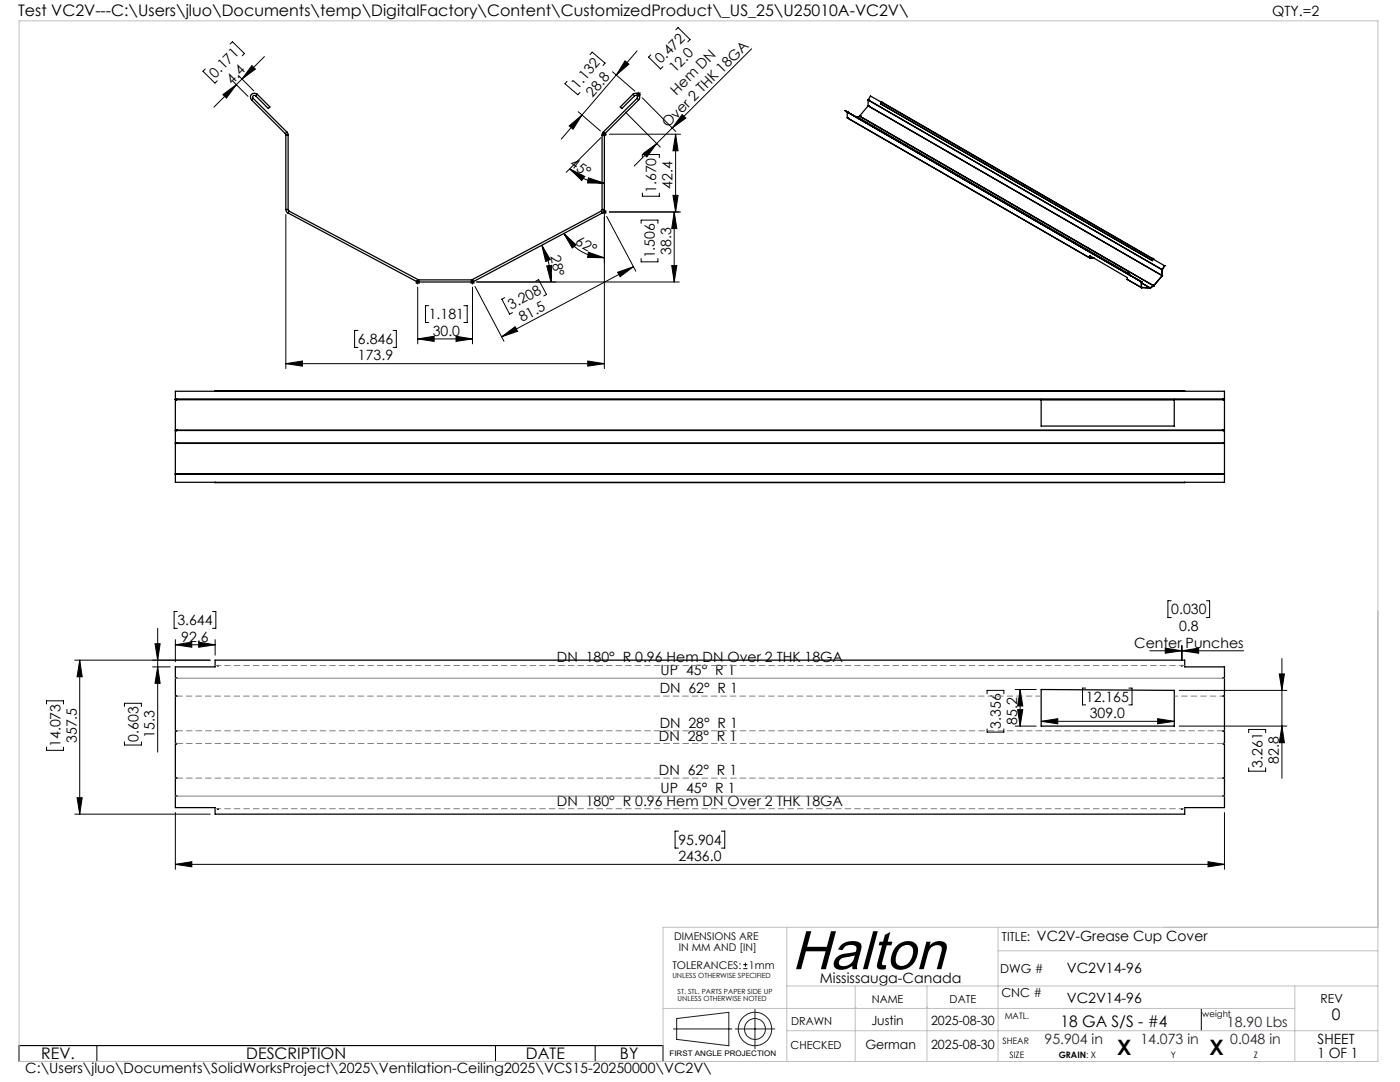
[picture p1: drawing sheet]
<svg xmlns="http://www.w3.org/2000/svg" width="279mm" height="216mm" viewBox="0 0 279 216" stroke-linecap="round" stroke-linejoin="round" font-family="sans-serif">
<g fill="none" stroke="#000" stroke-width=".25">
<path d="M50.2 19.9l6.7 6.8M50.5 19.6l6.8 6.8M50.5 19.6l-.3 .3M51 19.1a.35 .35 0 0 0-.5 0 .35 .35 0 0 0 0 .5M51.3 18.8a.8 .8 0 0 0-1.1 0 .8 .8 0 0 0 0 1.1M51.3 18.8l-.3 .3M51.3 18.8l2.6 2.5-.3 .4-2.6-2.6M126.3 18.8a.8 .8 0 0 1 1.2 0 .8 .8 0 0 1 0 1.1M126.3 18.8l.3 .3M126.3 18.8l-2.5 2.5 .3 .4 2.5-2.6M126.6 19.1a.35 .35 0 0 1 .5 0 .35 .35 0 0 1 0 .5M127.1 19.6l.4 .3"/>
<path d="M127.1 19.6l-6.7 6.8M127.5 19.9l-6.8 6.8M173.2 20l58.7 33.8M173.2 20v1.1M173.3 19.9l-.1 .1M173.3 19.9l.4-.7 2.2 1.2M173.3 19.9l58.7 33.9M173.4 20h.1M56.9 26.7l.1 .3M57 27h.5M57 27v14.8M57.3 26.4l.2 .6"/>
<path d="M57.3 26.4l-.4 .3M57.5 27v14.8M120.2 27h.4M120.2 27v14.8M120.4 26.4l-.2 .6M120.4 26.4l.3 .3M120.6 27v14.8M120.7 26.7l-.1 .3M168.7 22.1l2.2 1.3 .1-.2 54.2 31.3M168.7 22.1l.4 .3M168.7 22.1l2.2 1.2M169.1 22.4h.1"/>
<path d="M169.1 23.5h.1M169.1 23.5l48.4 28M169.1 22.4l58.7 33.8M169.1 22.4v1.1M169.1 23.5l.1 .1M169.2 22.4h.1M169.2 23.6h.1M169.2 23.6l48.3 27.9M171 23.4h.1M171.6 23.1v.1M171.6 23.2l-.4 .2M171.6 23.2h.1"/>
<path d="M171.6 23.2l58.6 33.8M173.2 21.1h.1M173.2 21.1l-1.6 2M173.2 21.1l58.7 33.9M173.3 21.1v.1M173.3 21.1l.1 .1M173.4 21.2h.1M175.7 20.7l54.2 31.3M175.7 20.7l54.3 31.3M175.9 20.4l.2 .1M175.9 20.4l-.2 .3M175.9 20.4l54.2 31.3"/>
<path d="M176.1 20.5h.1M176.1 20.5l53.9 31.1M57 41.8l.2 .5 .3 .2M57 41.8h.5M57.5 41.8l.2 .3M57.5 42.5l25.7 13.7M57.7 42.1l-.2 .4M57.7 42.1l25.7 13.7M83.2 56.2l.3 .1M83.4 55.8h.1M83.4 55.8l-.2 .4M83.5 55.8v.5"/>
<path d="M83.5 56.3h10.6M83.5 55.8h10.6M94.1 55.8v.5M94.3 55.8h-.2M94.3 55.8l.2 .4M94.5 56.2l-.4 .1M120 42.1l.2 .4M120 42.1l-25.7 13.7M120.2 41.8l-.2 .3M120.2 41.8h.4M120.2 42.5l-25.7 13.7M120.6 41.8l-.1 .4-.3 .3"/>
<path d="M217.5 51.5h.1M217.5 51.5v-.5l7.5 4.4v.3M217.6 51.5h.8M217.6 51v.5M224.9 54.5h.1M225 55.7l2.7 1.7M225 55.7l2.8 1.7M225.1 54.7l2.2 1.3M225.1 54.6v.1M225.1 54.6l2.2 1.4M225.1 54.6h.1M225.2 54.5l-.1 .2"/>
<path d="M225.2 54.5l-.1 .1M225.2 54.5l.1 .2-.2-.1M227.3 56h.1M227.3 56l.5 .2M227.7 56.2h.1M227.7 57.4h.1M227.8 56.2h.1M227.8 57.4h.1M227.8 56.2v1.2M227.8 57.4l1.7 .1M227.8 57.4h1.7M229.4 57.4h.1"/>
<path d="M229.4 57.4l-1.6-1 1.6 1M229.5 57.5h.1M229.5 57.4h.1M229.5 57.4v.1M229.9 52h.1M230 51.6h.1M230 51.6h.2M230.1 57h.1M230.1 51.7h.1M230.1 51.7l.1 .1M230.1 51.7l-.2 .3M230.2 57h.1"/>
<path d="M230.2 51.7l2.2 1.3M230.2 57l-.7 .4M230.2 57v.1M230.2 57.1l-.7 .4M230.3 57l-.1 .1M231.9 53.8h.1M231.8 55h.1M231.9 55h.1M231.9 55l-1.7 2M231.9 53.8v1.2M232 53.8h-.1M232 55h.1"/>
<path d="M232 55l-1.7 2M232 53.8h.1M232 53.8v1.2M232.4 53h.1M232.4 53l-.4 .8M35 79.7v.1M35 79.7h.1M35 79.7v-1.6h209.4v1.6M35 79.8v6M35 79.8h209.4M35.2 79.7v.1M35.2 79.7h.1"/>
<path d="M35.3 79.7v.1M35.3 79.7h.1M42.9 78.1h193.5M207.8 79.7v5.3h26.6v-5.3M244.1 79.7v.1M244.1 79.7h.1M244.2 79.7v.1M244.2 79.7h.1M244.4 79.7v.1M244.4 79.7h.1M244.4 79.8v6M244.4 79.7h-209.4"/>
<path d="M35 88.4v.1M35 85.8v.1M35 94.5v.1M35 94.6v.1M35 94.7v1.5h209.4v-1.5M35 85.9v2.5M35 88.5v6M35 88.5h209.4M35 88.4h.2M35 85.9h209.4M35 85.8h209.4M35 94.5h209.4"/>
<path d="M35 94.6h209.4M35 94.7h209.4M35.2 88.4v.1M35.2 85.8v.1M35.2 88.5h.1M35.2 94.7v-.2l.1 .2M35.2 85.8h.1M35.2 85.9h.1M35.2 88.4h.1M35.3 88.4v.1M35.3 85.8v.1M35.3 88.5h.1"/>
<path d="M35.3 85.8h.1M35.3 85.9h.1M35.3 88.4h208.8M42.9 96.2h193.5M244.1 88.4v.1M244.1 85.8v.1M244.1 88.5h.1M244.1 94.7v-.2l.1 .2M244.1 85.8h.1M244.1 85.9h.1M244.1 88.4h.1M244.2 88.4v.1"/>
<path d="M244.2 85.8v.1M244.2 88.5h.1M244.2 85.8h.1M244.2 85.9h.1M244.2 88.4h.2M244.4 88.4v.1M244.4 85.8v.1M244.4 94.5v.1M244.4 94.6v.1M244.4 85.9v2.5M244.4 88.5v6M35 133.1h7.9v-1.4h193.5v1.4h8v28h-8v1.4h-193.5v-1.4h-7.9z"/>
<path d="M35.2 135.3h.1M35.2 138.9h.1M43.5 132.8v.1zM207.8 137.6l26.6 .2v7.1h-26.6zM235.8 132.8l.1 .1zM244.1 135.3h.1M244.1 138.9h.1M35.2 158.8h.1M35.2 145.8h.1M35.2 148.3h.1M35.2 155.3h.1M244.1 158.8h.1"/>
<path d="M244.1 145.8h.1M244.1 148.3h.1M244.1 155.3h.1M43.5 161.4h.1M235.8 161.4h.1z"/>
</g>
<g fill="none" stroke="#000" stroke-width=".2">
<path d="M41 13.8l-.5 .4 2.4 2.4 .5-.5M44.5 18.9l2.7-2-2 2.7zM45.9 8.8l.5-.5 2.4 2.4-.5 .4M46.5 16.2l3 3M47.6 15.1l3 3M50.3 13.1l.7 .7-2.7 2zM52.8 11.3l-10.1 10.1M113.2 16.2l-.5 .5 2.6 2.2 .4-.4M117.8 10.9l.4-.5 2.6 2.2-.5 .5M122.2 14.3l4.5 3.9M124.7 12.1l.8 .7-2.5 2.2zM127 18.8h1"/>
<path d="M127.1 18.5l.7 .7M127.1 10.2l-15.1 17.6M127.5 18.3v1M127.8 18.5l-.7 .7M128.2 19.5l6.7 6.7M129.9 10.9l-.5 .5 2.4 2.4 .5-.5M134.9 6l.4-.5 2.4 2.4-.4 .4M150 9.7l-23.4 23.4M113.6 25.1l2.5-2.1-1.7 2.8zM113.7 33.7l3 1.5-.6 .8zM113.7 33.7a10 10 0 0 0 6.9 2.8M115.4 22.3l4.4 3.8"/>
<path d="M117.4 35.5l3.2 1h-3.3zM119.9 27.5l-6.9 6.9M120.1 26.8h1M120.3 26.4l.7 .7M120.6 26.3v1M121 26.4l-.7 .7M121.6 26.8h14.2M124.8 22.4l7 7M128.2 31.5v-.7h3.4v.7M128.2 38.5v.7h3.4v-.7M128.4 30.6l2.7-2-2 2.7zM134.3 39h1l-.5 3.3z"/>
<path d="M134.8 26.8l.5 3.3h-1zM134.8 26.8v15.5M136.1 22.9l.8 .7-2.7 1.9zM57 42.8v30.8M82.9 56.3h1M83 55.9l.7 .7M83.4 55.8v1M83.4 57.3v11.3M83.7 55.9l-.7 .7M93.8 56.3h1M93.9 55.9l.8 .7M94.3 55.8v1"/>
<path d="M94.3 57.3v11.3M94.7 55.9l-.8 .7M94.8 57.2l5.8 10.9M95.1 56.3h40.5M100.7 59.4l-.5 .3 1.5 3 .6-.3M106.9 56.1l.6-.3 1.6 3-.6 .3M108.1 48.9l1.7 2.9-.9 .4zM108.1 48.9a15.3 15.3 0 0 1 1.9 7.4M109.1 53.1l1-.1-.1 3.3zM112.5 46.6l2.5 2.3-.8 .6zM112.5 46.6a9.2 9.2 0 0 0 8.1 4.8M117.4 50.3l3.2 1.1h-3.3z"/>
<path d="M120.1 42.3h1M120.3 41.9l.7 .8M120.6 41.8v31.8M121 41.9l-.7 .8M121.1 43.2l5.8 10.9M121.6 42.3h14.2M123.3 54.3l3.1-1.1-2.6 2zM126.4 53.2l-26.3 14M128 44.6v-.7h3.3v.7M128 51.6v.6h3.3v-.6M134.1 53h1l-.6 3.3zM134.5 42.3l.6 3.3h-1z"/>
<path d="M134.5 42.3v14M57 72.6l3.4-.6v1.1zM57 72.6h63.6M71.4 65.9h-.6v3.4h.6M78.5 65.9h.6v3.4h-.6M83.4 67.6l3.2-.5v1zM83.4 67.6h10.9M85.5 61h-.6v3.3h.6M91 67.1l3.3 .5-3.3 .5zM92.6 61h.6v3.3h-.6M100.1 67.2l2.7-2 .5 .9zM117.3 72l3.3 .6-3.3 .5z"/>
<path d="M233.8 119.9h-.7v3.3h.7M240.8 119.9h.6v3.3h-.6M14.9 131.7h27M15.9 131.7l.5 3.3h-1zM15.9 131.7v30.8M30.4 133.1h3.6M30.9 128.4h1.1l-.5 3.3zM31.5 133.1l.5 3.2h-1.1zM31.5 125.4v24.7M35 128.7l3.3-.6v1.1zM35 127.6v4.4M35 128.7h7.9"/>
<path d="M35.4 122h-.7v3.4h.7M39.7 128.1l3.2 .6-3.2 .5zM42.4 122h.7v3.4h-.7M42.9 127.6v3.1M197 138.4v-.6h3.3v.6M202.6 137.6h4.2M203.6 137.6l.5 3.3h-1zM203.6 137.6v7.3M216.7 137.3h-.7v3.4h.7M225.3 137.3h.6v3.4h-.6M229.5 129.9h18.7M232.6 129.3l3.2 .6-3.2 .5z"/>
<path d="M235.3 137.8h21.5M235.8 128.8v3M235.9 129.9l3.3-.6v1.1zM235.9 128.8v3M255.3 134.5h1l-.5 3.3zM255.8 131.4v23.9M9.3 140.5v-.7h3.4v.7M9.3 149.1v.6h3.4v-.6M15.4 159.2h1l-.5 3.3zM24.8 141v-.7h3.4v.7M24.8 148v.7h3.4v-.7M197 145.5v.6h3.3v-.6"/>
<path d="M202.6 144.9h4.2M203.1 141.6h1l-.5 3.3zM207.8 143.9l3.3-.5v1zM207.8 143.9h26.6M231 143.4l3.4 .5-3.4 .5zM235.3 144.9h21.5M249.2 146.2v-.6h3.4v.6M249.2 153.2v.7h3.4v-.7M255.8 144.9l.5 3.3h-1zM14.9 162.5h27M35 172.5l3.3-.6v1.1zM35 162.1v11.4"/>
<path d="M35 172.5h209.4M135.4 165.8h-.7v3.4h.7M144 165.8h.6v3.4h-.6M241.1 171.9l3.3 .6-3.3 .5zM244.4 162.1v11.4M148.3 193.3h.9M148.3 192.5h.9M148.8 192.1v.8M3.8 208.6h128.5v3.2h-128.5zM19.3 208.6v3.2M98.9 208.6v3.2M118.8 208.6v3.2"/>
<path d="M239.7 201.2v4.5"/>
</g>
<g fill="none" stroke="#191924" stroke-width=".2">
<path d="M134.4 205.3h11.7M135 203.2l10.5-1.2v6.7l-10.5-1.3zM146.7 205.3h7.9M150.7 201.4v7.9"/>
<circle cx="150.7" cy="205.3" r="2.09"/>
<circle cx="150.7" cy="205.3" r="3.3"/>
</g>
<path d="M35.2 138.9h-.2M43.5 132.8h-.5M236.4 132.8h-.5M244.4 138.9h-.2M35 148.3h.2M35 155.3h.2M35.2 145.8h-.2M244.2 148.3h.2M244.2 155.3h.2M244.4 145.8h-.2M43 161.4h.5M235.9 161.4h.5" fill="none" stroke="#808080" stroke-width=".2" stroke-dasharray="1.3 .6" stroke-linecap="butt"/>
<path d="M235.9 132.8h-192.4M43.5 161.4h192.4" fill="none" stroke="#808080" stroke-width=".2" stroke-dasharray="1.3 .6" stroke-dashoffset=".7" stroke-linecap="butt"/>
<path d="M244.1 138.9h-9.7" fill="none" stroke="#808080" stroke-width=".2" stroke-dasharray="1.3 .6" stroke-dashoffset=".5" stroke-linecap="butt"/>
<path d="M207.8 138.9h-172.5M35.3 148.3h208.8M35.3 155.3h208.8M244.1 145.8h-208.8" fill="none" stroke="#808080" stroke-width=".2" stroke-dasharray="1.3 .6" stroke-dashoffset=".1" stroke-linecap="butt"/>
<path d="M35 135.3h.2M35.3 135.3h208.8M244.2 135.3h.2M35 158.9h.2M35.3 158.9h208.8M244.2 158.9h.2" fill="none" stroke="#808080" stroke-width=".2"/>
<path d="M3.8 4.2h271.2v207.6h-271.2zM157 196.7h118M157 185v26.8M170.7 196.7v15.1M185 196.7v15.1M199.2 185v26.8M199.2 189.7h75.8M258.4 196.7v15.1M275 185h-142.7v26.8M132.3 201.2h126.1M157 205.7h118M170.7 201h.1" fill="none" stroke="#c0c0c0" stroke-width=".2"/>
<g fill="#000">
<path d="M50.3 13.1l.7 .7-2.7 2zM44.5 18.9l2.7-2-2 2.7z"/>
<path d="M124.7 12.1l.8 .7-2.5 2.2zM113.6 25.1l2.5-2.1-1.7 2.8z"/>
<path d="M117.4 35.5l-.1 1h3.3zM113.7 33.7l2.4 2.3 .6-.8z"/>
<path d="M136.1 22.9l.8 .7-2.7 1.9zM128.4 30.6l2.7-2-2 2.7z"/>
<path d="M109.1 53.1l1-.1-.1 3.3zM108.1 48.9l1.7 2.9-.9 .4z"/>
<path d="M117.4 50.3l-.1 1.1h3.3zM112.5 46.6l1.7 2.9 .8-.6z"/>
<path d="M134.5 42.3l.6 3.3h-1zM134.1 53h1l-.6 3.3z"/>
<path d="M134.3 39h1l-.5 3.3zM134.8 26.8l.5 3.3h-1z"/>
<path d="M57 72.6l3.4-.6v1.1zM117.3 72l3.3 .6-3.3 .5z"/>
<path d="M83.4 67.6l3.2-.5v1zM91 67.1l3.3 .5-3.3 .5z"/>
<path d="M100.1 67.2l2.7-2 .5 .9zM123.3 54.3l3.1-1.1-2.6 2z"/>
<path d="M15.9 131.7l.5 3.3h-1zM15.4 159.2h1l-.5 3.3z"/>
<path d="M31.5 133.1l.5 3.2h-1.1zM30.9 128.4h1.1l-.5 3.3z"/>
<path d="M39.7 128.1l3.2 .6-3.2 .5zM35 128.7l3.3-.6v1.1z"/>
<path d="M255.3 134.5h1l-.5 3.3zM255.8 144.9l.5 3.3h-1z"/>
<path d="M203.1 141.6h1l-.5 3.3zM203.6 137.6l.5 3.3h-1z"/>
<path d="M231 143.4l3.4 .5-3.4 .5zM207.8 143.9l3.3-.5v1z"/>
<path d="M35 172.5l3.3-.6v1.1zM241.1 171.9l3.3 .6-3.3 .5zM232.6 129.3l3.2 .6-3.2 .5zM235.9 129.9l3.3-.6v1.1z"/>
</g>
<text font-size="11" x="158" y="193.4">Halton</text>
<g font-size="4.2">
<text x="223" y="210.4">X</text>
<text x="241.4" y="210.4">X</text>
</g>
<g font-size="3.2">
<text x="3.6" y="3.3">Test VC2V---C:\Users\jluo\Documents\temp\DigitalFactory\Content\CustomizedProduct\_US_25\U25010A-VC2V\</text>
<text x="265.8" y="203.5">0</text>
<text x="211.6" y="204.9">18 GA S/S - #4</text>
<text x="8.2" y="211.4">REV.</text>
<text x="49.2" y="211.4">DESCRIPTION</text>
<text x="105" y="211.4">DATE</text>
<text x="123.7" y="211.4">BY</text>
</g>
<g font-size="2.8">
<text x="253.9" y="3.3">QTY.=2</text>
<text x="42.9" y="15.7" transform="rotate(-45 42.9 15.7)">0.171</text>
<text x="46.3" y="16.9" transform="rotate(-45 46.3 16.9)">4.4</text>
<text x="131.9" y="12.9" transform="rotate(-45 131.9 12.9)">0.472</text>
<text x="134.7" y="14.6" transform="rotate(-45 134.7 14.6)">12.0</text>
<text x="115.3" y="18" transform="rotate(-49 115.3 18)">1.132</text>
<text x="118.3" y="19.5" transform="rotate(-49 118.3 19.5)">28.8</text>
<text x="135" y="19.1" transform="rotate(-45 135 19.1)">Hem DN</text>
<text x="133.2" y="25.6" transform="rotate(-45 133.2 25.6)">Over 2 THK 18GA</text>
<text x="113.6" y="33" transform="rotate(36 113.6 33)">45°</text>
<text x="131" y="38.5" transform="rotate(-90 131 38.5)">1.670</text>
<text x="134.2" y="37.7" transform="rotate(-90 134.2 37.7)">42.4</text>
<text x="109.9" y="51.1" transform="rotate(79 109.9 51.1)">28°</text>
<text x="114.7" y="48.7" transform="rotate(29 114.7 48.7)">62°</text>
<text x="130.7" y="51.6" transform="rotate(-90 130.7 51.6)">1.506</text>
<text x="134" y="50.8" transform="rotate(-90 134 50.8)">38.3</text>
<text x="85.6" y="63.7">1.181</text>
<text x="102" y="61.8" transform="rotate(-28 102 61.8)">3.208</text>
<text x="104.2" y="64.3" transform="rotate(-28 104.2 64.3)">81.5</text>
<text x="71.4" y="68.7">6.846</text>
<text x="71.4" y="71.9">173.9</text>
<text x="86.3" y="67">30.0</text>
<text x="35.4" y="124.8">3.644</text>
<text x="233.8" y="122.6">0.030</text>
<text x="235.3" y="125.8">0.8</text>
<text x="36.2" y="128">92.6</text>
<text x="226.4" y="129.2">Center Punches</text>
<text x="111.1" y="132.2">DN 180° R 0.96 Hem DN Over 2 THK 18GA</text>
<text x="131.8" y="134.7">UP 45° R 1</text>
<text x="131.7" y="138.3">DN 62° R 1</text>
<text x="216.7" y="140">12.165</text>
<text x="217.5" y="143.3">309.0</text>
<text x="12.1" y="149.1" transform="rotate(-90 12.1 149.1)">14.073</text>
<text x="15.3" y="148.3" transform="rotate(-90 15.3 148.3)">357.5</text>
<text x="27.6" y="148" transform="rotate(-90 27.6 148)">0.603</text>
<text x="30.9" y="147.2" transform="rotate(-90 30.9 147.2)">15.3</text>
<text x="131.5" y="147.8">DN 28° R 1</text>
<text x="131.7" y="145.2">DN 28° R 1</text>
<text x="199.8" y="145.4" transform="rotate(-90 199.8 145.4)">3.356</text>
<text x="203" y="144.6" transform="rotate(-90 203 144.6)">85.2</text>
<text x="131.5" y="154.7">DN 62° R 1</text>
<text x="252" y="153.2" transform="rotate(-90 252 153.2)">3.261</text>
<text x="255.2" y="152.4" transform="rotate(-90 255.2 152.4)">82.8</text>
<text x="111.1" y="160.8">DN 180° R 0.96 Hem DN Over 2 THK 18GA</text>
<text x="131.8" y="158.2">UP 45° R 1</text>
<text x="135.4" y="168.6">95.904</text>
<text x="135.4" y="171.8">2436.0</text>
<text x="206.9" y="187.8">VC2V-Grease Cup Cover</text>
<text x="163.6" y="196.1">Mississauga-Canada</text>
<text x="212.9" y="194.1">VC2V14-96</text>
<text x="212.9" y="200.1">VC2V14-96</text>
<text x="263" y="208.3">SHEET</text>
<text x="5" y="214.1">C:\Users\jluo\Documents\SolidWorksProject\2025\Ventilation-Ceiling2025\VCS15-20250000\VC2V\</text>
<text x="262.9" y="211.1">1 OF 1</text>
</g>
<g font-size="2.8" fill="#400040">
<text x="208.5" y="208.3">95.904 in</text>
<text x="227.6" y="208.3">14.073 in</text>
<text x="244.9" y="204.9">18.90 Lbs</text>
<text x="245.5" y="208.3">0.048 in</text>
</g>
<g font-size="2.5">
<text x="200" y="187.8">TITLE:</text>
<text x="199.6" y="194.1">DWG #</text>
<text x="199.9" y="198.9">CNC #</text>
<text x="263.5" y="200.1">REV</text>
<text x="172.7" y="209.3">German</text>
<text x="173.9" y="204.6">Justin</text>
<text x="185.8" y="204.6">2025-08-30</text>
<text x="185.8" y="209.3">2025-08-30</text>
</g>
<g font-size="2.2">
<text x="174" y="200.1">NAME</text>
<text x="189.5" y="200.1">DATE</text>
<text x="157.8" y="209.3">CHECKED</text>
<text x="157.9" y="204.6">DRAWN</text>
</g>
<g font-size="2.1">
<text x="134.5" y="187.6">DIMENSIONS ARE</text>
<text x="135.5" y="189.7">IN MM AND [IN]</text>
<text x="134.2" y="193.3">TOLERANCES:</text>
<text x="149.5" y="193.3">1mm</text>
</g>
<g font-size="1.8">
<text x="200.5" y="203.3">MATL.</text>
<text x="240" y="202.8">weight</text>
<text x="200.1" y="208.3">SHEAR</text>
<text x="201.5" y="211.1">SIZE</text>
<text x="211.3" y="211.1">GRAIN: X</text>
<text x="233.7" y="211.1">Y</text>
<text x="250.2" y="211.1">Z</text>
</g>
<text font-size="1.5" x="133.6" y="210.7">FIRST ANGLE PROJECTION</text>
<g font-size="1.4">
<text x="134.2" y="195.1">UNLESS OTHERWISE SPECIFIED</text>
<text x="135.2" y="198.3">ST. STL. PARTS PAPER SIDE UP</text>
<text x="135.2" y="199.7">UNLESS OTHERWISE NOTED</text>
</g>
</svg>
